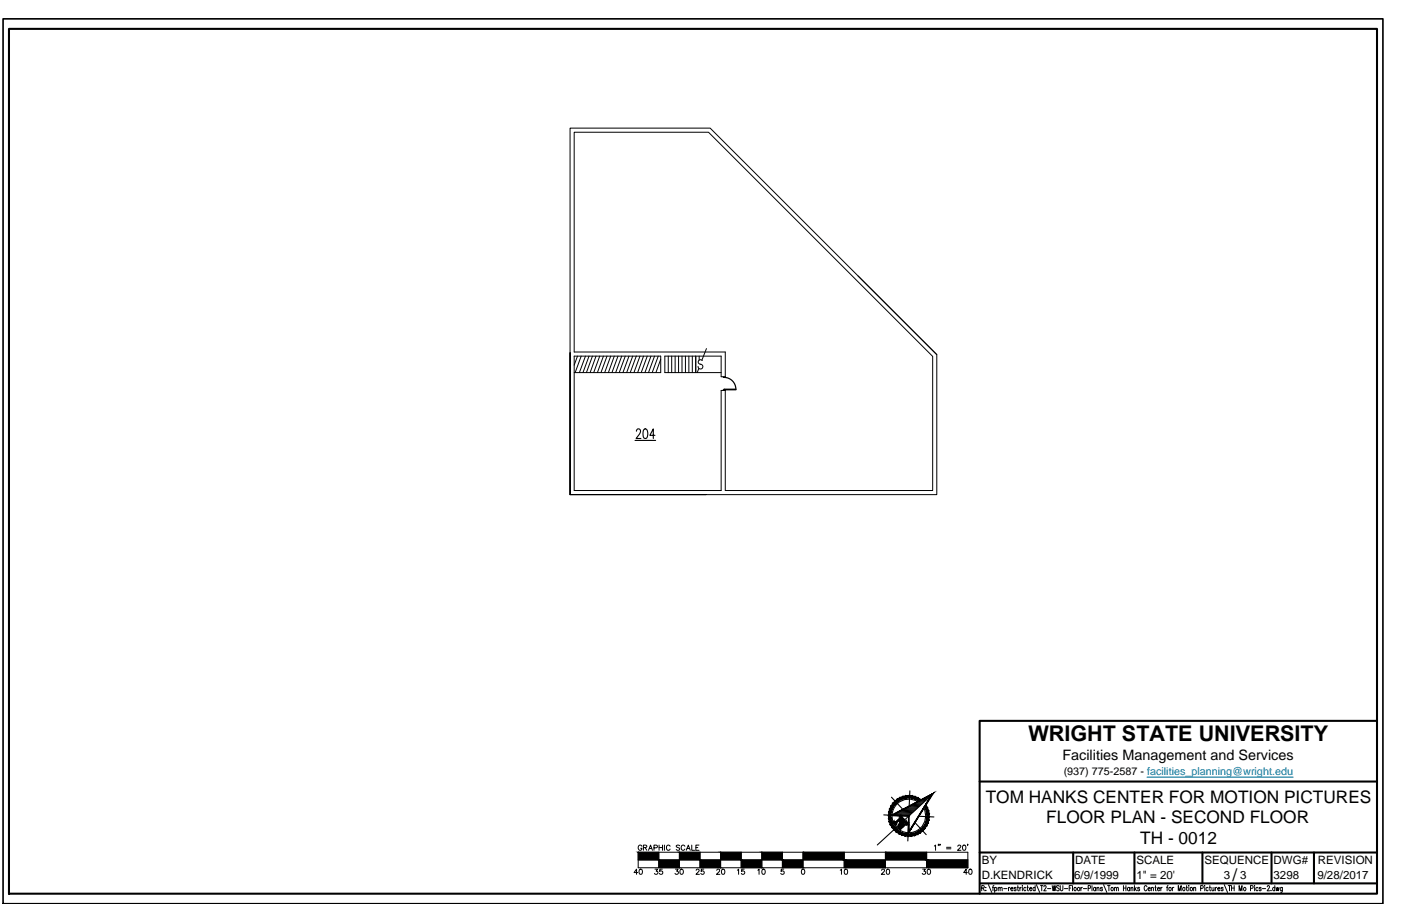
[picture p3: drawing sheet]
<svg xmlns="http://www.w3.org/2000/svg" width="432mm" height="279mm" viewBox="0 0 432 279" stroke-linecap="round" stroke-linejoin="round" font-family="sans-serif">
<!-- layer: A-EXISTING -->
<g fill="none" stroke="#000" stroke-width=".31">
<path d="M264.5 85.1l24.2 24.3v43.1h-113h41.9M175.7 108.8v43.7v-113h43.2l69.8 69.9M177 114.9h26.6v-5.1h-26.6v41.5h45.3v-30.9h1.2M206 109.8v5.1M207 109.8v5.1M208.1 109.8v5.1M209.1 109.8v5.1M210.2 109.8v5.1M211.3 109.8v5.1M212.3 109.8v5.1M213.4 109.8v5.1M214.4 109.8v5.1"/>
<path d="M215.4 113.6l-.5 1.3M215.5 109.8v1.3M216.4 111.2a.74 .74 0 0 0-1.2 .4 .74 .74 0 0 0 1 .8 .74 .74 0 0 1 .4 .9 .74 .74 0 0 1-.9 .5 .74 .74 0 0 1-.5-.8M217.7 107.5l-1.4 3.6M222.3 114.9h-17.4v-5.1h17.4v6.4h1.2M222.9 116.2v.2h.6v-.2M223.5 116.2v-7.6h-46.5v-67.8h41.4l69.1 69.1v41.4h-64v-30.9M222.9 120.4v-.2h.6v.2"/>
</g>
<!-- layer: A-DOOR -->
<path d="M223.2 116.4a3.6 3.6 0 0 1 3.6 3.6M223.2 120h3.6v.2h-3.6z" fill="none" stroke="#000" stroke-width=".38"/>
<!-- layer: HATCH -->
<g fill="none" stroke="#000" stroke-width=".31">
<path d="M178 109.8l-1 2.8M179.1 109.8l-1.8 5.1M180.4 109.8l-1.8 5.1M181.5 109.8l-1.8 5.1M182.6 109.8l-1.9 5.1M183.7 109.8l-1.8 5.1M184.8 109.8l-1.8 5.1M186 109.8l-1.9 5.1M187.1 109.8l-1.9 5.1M188.2 109.8l-1.8 5.1M189.3 109.8l-1.8 5.1M190.5 109.8l-1.9 5.1"/>
<path d="M191.6 109.8l-1.8 5.1M192.7 109.8l-1.8 5.1M193.9 109.8l-1.9 5.1M195 109.8l-1.9 5.1M196.1 109.8l-1.9 5.1M197.2 109.8l-1.8 5.1M198.3 109.8l-1.8 5.1M199.5 109.8l-1.9 5.1M200.6 109.8l-1.8 5.1M201.7 109.8l-1.8 5.1M202.9 109.8l-1.9 5.1M203.6 110.8l-1.4 4.1"/>
</g>
<!-- layer: ROOM-NUMBER -->
<path d="M195.7 135.8h6.4M196.1 133l.2-.4a.68 .68 0 0 1 .9-.1 .68 .68 0 0 1 .1 .9l-1.2 1.8h1.4M198.5 132.4l.5-.1a2.02 2.02 0 0 1 0 2.9h-.2a1.38 1.38 0 0 1-.6-1.7zM201.9 134.3h-1.6l1.1-2v2.9" fill="none" stroke="#000" stroke-width=".34"/>
<!-- layer: BORDER -->
<path d="M2.8 8.9h421.6v266.7h-421.6zM424.4 222.3h-122.5v53.3M301.9 241h122.5M301.9 262.9h122.5M302.1 272.4h122.3M330.8 262.9v9.5M349.6 262.9v9.5M370.6 262.9v9.5M391.9 262.9v9.5M405 262.9v9.5" fill="none" stroke="#000" stroke-width=".63"/>
<!-- layer: BORDER-NOTE -->
<g fill="none" stroke="#000" stroke-width=".31">
<path d="M302.6 273.9l.7-.2v-.4l-.7-.2v1.6M303 273.9l.4 .8M303.8 273.7h.1M303.8 274.5v.2zM304.6 272.8l1.1 2.4M305.9 273.7h.4M306.3 273.1l-.3 .3v1.3M306.5 273.9a.44 .44 0 0 1 .7 .2 .44 .44 0 0 1-.5 .5l-.2-.1M306.5 273.7v1.5M307.7 274l.2-.3h.3v1M307.7 273.7v1M308.2 274l.3-.3h.3l.1 1"/>
<path d="M309.3 274h1.1M310.8 273.7v1M311.2 273.7l-.4 .4M311.5 274.1h.7v-.3a.45 .45 0 0 0-.7 .3 .45 .45 0 0 0 .6 .5l.1-.1M313.2 273.9l-.3-.2-.3 .2 .5 .3v.4l-.3 .1-.2-.2M313.5 273.7h.4M313.7 273.1v1.3l.3 .3M314.3 273.7v1M314.8 273.7l-.5 .4M315.1 273.1v.2zM315.1 273.7v1M316.2 273.9a.44 .44 0 0 0-.7 .2 .44 .44 0 0 0 .6 .5l.1-.1"/>
<path d="M316.5 273.7h.4M316.7 273.1v1.3l.3 .3M317.3 274.1h.7l-.1-.3a.45 .45 0 0 0-.6 .4 .45 .45 0 0 0 .6 .4l.1-.1M319 273.9a.44 .44 0 0 0-.7 .2 .44 .44 0 0 0 .6 .5l.1-.1M319 273.1v1.6M319.4 272.8l1 2.4M320.7 273.1h.8M321.1 273.1v1.6M321.7 273.5l.3-.4 .4 .3-.7 1.3h.8M322.8 274h1.1M324.3 273.1l.3 1.6 .3-1.6 .2 1.6 .3-1.6M326.4 273.4l-.2-.3-.6 .3 .2 .3 .6 .4v.5l-.5 .1-.3-.2"/>
<path d="M326.8 273.1v1.1l.3 .5 .4-.2 .1-1.4M328.1 274h1M329.5 273.9h.5M330.3 273.1h-.8v1.6M330.6 273.1v1.6M333.1 273.7v1M333.6 273.7l-.5 .4M333.9 274h1M335.4 274l.7-.1v-.7l-.7-.1v1.6M336.6 273.1v1.6M337.7 273.9l-.1-.2a.47 .47 0 0 0-.6 .5 .47 .47 0 0 0 .6 .4l.1-.1M337.7 273.7v1"/>
<path d="M338.1 274l.2-.3h.3l.1 1M338.1 273.7v1M339.8 273.9l-.2-.2-.5 .2 .6 .3v.4l-.3 .1-.3-.2M340.1 272.8l1 2.4M341.3 273.1h.9M341.8 273.1v1.6M343.5 274l.3-.3h.2l.1 1M343.5 273.7v1M344.1 274l.3-.3h.2l.1 1M346.3 273.9h.7M346.3 273.1v1.6M347 273.1v1.6"/>
<path d="M348.2 273.9a.41 .41 0 0 0-.6 0 .41 .41 0 0 0 0 .5 .41 .41 0 0 0 .6 .1M348.2 273.7v1M348.6 274l.2-.3h.3l.1 1M348.6 273.7v1M349.6 273.1v1.6M349.9 274.1l.4 .6M350.2 273.7l-.6 .7M351.3 273.9l-.3-.2-.4 .2 .6 .3v.4l-.4 .1-.2-.2M353.5 273.5l-.2-.3a.8 .8 0 0 0-.8 .6 .8 .8 0 0 0 .5 .9l.5-.4M353.8 274.1h.7v-.3a.46 .46 0 0 0-.7 .4 .46 .46 0 0 0 .6 .4l.1-.1M354.9 274l.2-.3h.3l.1 1M354.9 273.7v1"/>
<path d="M356 273.7h.3M356.1 273.1v1.3l.3 .3M356.7 274.1h.7l-.1-.4a.47 .47 0 0 0-.6 .5 .47 .47 0 0 0 .6 .4l.1-.1M357.8 273.7v1M358.2 273.7l-.4 .4M359.6 273.7h.4M360 273.1l-.3 .3v1.3M361.3 273.7v1M361.8 273.7l-.5 .4M363.1 274.7v-1.6l.5 1.6 .4-1.6v1.6M365.6 273.7h.4M365.7 273.1v1.3l.3 .3"/>
<path d="M366.4 273.1v.2zM366.4 273.7v1M367.9 274l.3-.3h.3v1M367.9 273.7v1M370 274l.7-.1 .1-.6-.8-.2v1.6M371.3 273.1v.2zM371.3 273.7v1M372.4 273.9a.41 .41 0 0 0-.6 0 .41 .41 0 0 0 0 .5 .41 .41 0 0 0 .6 .1M372.7 273.7h.4M372.9 273.1v1.3l.3 .3M373.5 273.7l.1 .9 .3 .1 .3-.3M374.2 273.7v1"/>
<path d="M374.6 273.7v1M375 273.7l-.4 .4M375.3 274.1h.7l-.1-.3a.45 .45 0 0 0-.6 .4 .45 .45 0 0 0 .6 .4l.1-.1M377 273.9l-.3-.2-.3 .2 .5 .3v.4l-.3 .1-.2-.2M377.3 272.8l1 2.4M378.6 273.1h.8M378.9 273.1v1.6M379.6 273.9h.8M379.6 273.1v1.6M380.4 273.1v1.6M381.9 274.7v-1.6l.5 1.6 .4-1.6v1.6M385.4 274l.7-.1 .1-.6-.8-.2v1.6"/>
<path d="M386.7 273.1v.2zM386.7 273.7v1M387.7 273.9a.41 .41 0 0 0-.5 0 .41 .41 0 0 0 0 .5 .41 .41 0 0 0 .5 .1M388.7 273.9l-.2-.2-.4 .2 .5 .3v.4l-.3 .1-.2-.2M389.1 274h1M390.6 273.5l.2-.4 .5 .3-.8 1.3h.8M391.7 274.5l.1 .1M392.9 273.9a.41 .41 0 0 0-.6 0 .41 .41 0 0 0 0 .5 .41 .41 0 0 0 .6 .1M392.9 273.1v1.6M393.3 273.7l.2 1 .3-1 .2 1 .2-1M395.2 273.7v1.4h-.5M395.2 273.9a.44 .44 0 0 0-.7 .2 .44 .44 0 0 0 .6 .5l.1-.1"/>
<circle cx="331.4" cy="274.1" r=".46"/>
<circle cx="332.4" cy="274.1" r=".47"/>
<circle cx="342.8" cy="274.1" r=".47"/>
<circle cx="360.6" cy="274.1" r=".47"/>
<circle cx="364.9" cy="274.1" r=".47"/>
<circle cx="367.2" cy="274.1" r=".47"/>
<circle cx="383.6" cy="274.1" r=".46"/>
</g>
<!-- layer: NORTH -->
<g fill="#000" stroke="#000" stroke-width=".31">
<path d="M275.4 253.6l.5 .4zM275.6 253.9l.6 .4zM276 253.6l.1 .2zM277.2 254l1.2 .9-.9 .8zM277.6 251.6l.4 .4zM279.2 253.3l.4 .5zM279.3 253.7l.5 .4z"/>
<path d="M274.8 251.3l.2 .2 12.7-6.9zM275 251.5l12.7-6.9-.6 .6zM287.1 245.2l-7.3 12 7.9-12.6zM287.1 245.2l-7.3 12 .3-.8zM280 251.7l-.2 5.5 .3-.8zM280 251.7l.2-.2-.1 4.9zM274.9 251.5l5.1 .2 .2-.2zM274.9 251.3l5.3 .2h-5.3z"/>
<path d="M275.4 253.6l.2 .1zM275.4 253.6l.2 .1z"/>
<path d="M275.4 253.6l.2 .1zM275.4 253.6l.2 .1z"/>
<path d="M275.6 253.9l.6 .4zM275.7 253.9l.5 .4z"/>
<path d="M275.7 253.8l.3 .1zM275.7 253.8l.3 .1z"/>
<path d="M276 253.6l1.7-1.6zM276 253.7l1.8-1.7zM277.4 251.7l.4 .3zM277.4 251.7l.4 .3zM277.4 251.7l.2-.1zM277.6 251.6l1.1 1.2zM277.6 251.6l1.1 1.2zM278.7 252.8l-.4 1.8zM278.7 252.8l-.5 2.1zM278.3 254.6l-.1 .3 .9-.9zM278.2 254.9l1-.9z"/>
<path d="M275.9 247l.5 .5-1.2 .2zM275.2 247.7l.6 .5 .6-.7zM275.2 247.7l.6 .5-1.2 .4zM274.6 248.6l.7 .3 .5-.7zM274.6 248.6l.7 .3-1.1 .5zM274.2 249.4l.7 .3 .4-.8zM274.2 249.4l.7 .3-.9 .7zM274 250.4l.7 .1 .2-.8zM274 250.4l.7 .1-.9 .9zM274.7 250.5l-.9 .9h.7zM273.8 251.4h.7l-.6 1zM274.5 251.4l-.6 1 .7-.1zM273.9 252.4l.7-.1-.6 1zM274.6 252.3l-.6 1 .8-.2zM274 253.3l.8-.2-.4 1.2zM274.8 253.1l-.4 1.2 .7-.4zM274.4 254.3l.7-.4-.2 1.2zM275.1 253.9l-.2 1.2 .6-.4zM274.9 255.1l.6-.4v1.2zM275.5 254.7v1.2l.5-.5zM275.5 255.9l.5-.5 .2 1.2zM276 255.4l.2 1.2 .5-.6zM276.7 256l.3 1.1-.8-.5zM276.7 256l.3 1.1 .4-.6zM277.4 256.5l.5 1-.9-.4zM277.4 256.5l.5 1 .3-.6zM278.2 256.9l.7 .9-1-.3zM278.2 256.9l.7 .9 .1-.7zM279 257.1l.9 .8-1-.1zM279 257.1l.9 .8v-.7zM279.9 257.2l1 .7h-1zM279.9 257.2l1 .7-.1-.8zM280.8 257.1l1 .6-.9 .2zM280.8 257.1l1 .6-.2-.7zM281.6 257l1.2 .4-1 .3zM281.6 257l1.2 .4-.4-.7zM282.4 256.7l1.2 .2-.8 .5zM282.4 256.7l1.2 .2-.4-.6zM283.2 256.3h1.2l-.8 .6zM283.2 256.3h1.2l-.5-.6zM283.9 255.7l1.1-.2-.6 .8zM284.5 255.1l-.6 .6 1.1-.2zM284.5 255.1l1.1-.4-.6 .8zM285 254.4l-.5 .7 1.1-.4zM285 254.4l1-.5-.4 .8zM285.3 253.6l-.3 .8 1-.5zM285.3 253.6l1-.6-.3 .9zM285.6 252.8l-.3 .8 1-.6zM285.6 252.8l.8-.8-.1 1zM285.7 251.9l-.1 .9 .8-.8zM286.4 251v1l-.7-.1zM285.6 251.1l.1 .8 .7-.9zM286.2 250.1l.2 .9-.8 .1zM285.5 250.2l.1 .9 .6-1zM285.9 249.1l.3 1-.7 .1zM285.2 249.4l.3 .8 .4-1.1zM285.5 248.3l.4 .8-.7 .3zM284.8 248.7l.4 .7 .3-1.1z"/>
<path d="M275.4 253.6l.5 .4zM275.4 253.6l.5 .4zM275.4 253.6l.5 .4zM275.4 253.6l.6 .3z"/>
<path d="M275.4 253.6l.5 .4zM275.4 253.6l.5 .4zM275.4 253.6l.5 .4z"/>
<path d="M275.8 253.8l.2 .1zM275.8 253.8l.2 .1zM275.8 253.8l.2 .1zM275.8 253.8l.2 .1z"/>
<path d="M275.8 253.8l.2 .1zM275.7 253.8l.3 .1z"/>
<path d="M275.7 253.8l.3 .1zM275.7 253.8l.3 .1zM275.7 253.8l.3 .1zM275.7 253.8l.3 .1z"/>
<path d="M275.7 253.8l.3 .1zM275.6 253.7l.4 .2zM275.6 253.7l.4 .2zM275.6 253.7l.4 .2z"/>
<path d="M275.4 253.6l.6 .5zM275.4 253.6l.6 .5zM275.4 253.6l.6 .5zM275.4 253.6l.6 .5z"/>
<path d="M275.4 253.6l.6 .5zM275.4 253.6l.6 .5z"/>
<path d="M275.4 253.7l.6 .4zM275.4 253.7l.6 .4z"/>
<path d="M275.9 253.7l.1 .2zM275.9 253.7l.1 .2zM275.9 253.8l.1 .1zM275.9 253.8l.1 .1z"/>
<path d="M275.9 253.8l.1 .1zM275.8 253.8l.2 .1zM275.8 253.8l.2 .1zM275.8 253.8l.2 .1z"/>
<path d="M275.5 253.7l.5 .4zM275.5 253.7l.5 .4z"/>
<path d="M275.5 253.8l.6 .4zM275.5 253.8l.6 .4z"/>
<path d="M275.9 253.7l.2 .1zM275.9 253.7l.2 .1z"/>
<path d="M275.9 253.7l.1 .1zM275.9 253.7l.1 .1zM275.9 253.7l.1 .1z"/>
<path d="M275.6 253.8l.5 .4zM275.6 253.8l.5 .4z"/>
<path d="M276.1 254.3v.1zM276.1 254.3v.1zM275.4 253.6l.7 .8zM275.4 253.6l.7 .7zM275.4 253.6l.1-.1z"/>
<path d="M277.2 254l-.3 1.3 .6 .4zM276.9 255.3l.6 .4z"/>
<path d="M277.4 252.4l-1.3 1.4zM276 253.6l1.4-1.2-1.3 1.4zM276 253.6l.1 .2z"/>
<path d="M277.5 251.7l.8 .6zM277.5 251.7l.8 .6z"/>
<path d="M277.8 252l.9 .8zM277.8 252l.9 .8z"/>
<path d="M277.5 252.8l.8 2 .2-1.2zM277.5 252.8l.8 2-1.1-.8z"/>
<path d="M277.5 252.4l1 1.2 .1-.4zM277.5 252.4l1 1.2-1-.8z"/>
<path d="M277.7 252.1l.9 1.1 .1-.4zM277.7 252.1l.9 1.1-1.2-.8z"/>
<path d="M279 253.4l.2-.1zM279.2 253.3l.7 .8zM279.2 253.4l.7 .7z"/>
<path d="M279.1 254l-.7 .9zM278.3 254.8l.8-.8z"/>
<path d="M279.3 253.8l.2 .2zM279.3 253.8l.2 .2zM279.3 253.8l.2 .2zM279.3 253.8l.2 .2z"/>
<path d="M279.2 254l.1 .1zM279.1 254l.2 .1z"/>
<path d="M279.1 254l.2 .1zM279.1 254l.1 .1z"/>
<path d="M279.2 253.9l.1 .2zM279.2 253.9l.1 .2zM279.2 253.9l.1 .2zM279.2 253.9l.1 .2z"/>
<path d="M279.2 253.9l.1 .2zM279.2 253.9l.1 .2z"/>
<path d="M279.2 253.9l.2 .1zM279.2 253.9l.2 .1z"/>
<path d="M279.2 253.9l.2 .1zM279.2 253.9l.1 .1z"/>
<path d="M279.2 254.1l-1.8 1.8zM277.4 255.7l1.8-1.6zM276.9 255.3l.5 .6zM276.9 255.3l.5 .4zM277.5 252.6l-.6 2.7zM277.6 252.4l-.6 2.9zM277.6 252.4l-1.4 1.4zM276.1 253.7l1.5-1.3z"/>
<path d="M279.2 253.8l.2 .2zM279.2 253.8l.2 .2zM279.2 253.8l.2 .2zM279.2 253.8l.3 .2z"/>
<path d="M279.2 253.8l.2 .2zM279.2 253.8l.2 .2z"/>
<path d="M279.3 253.8l.2 .2zM279.3 253.8l.2 .2z"/>
<path d="M279.3 253.8l.2 .2zM279.3 253.8l.2 .2z"/>
<path d="M279.3 253.8l.2 .2zM279.3 253.8l.2 .2zM279.3 253.8l.2 .2zM279.3 253.8l.2 .2z"/>
<path d="M279.1 253.4l.5 .4zM279.1 253.4l.5 .4z"/>
<path d="M279.1 253.5l.5 .3zM279.1 253.5l.5 .3z"/>
<path d="M279.3 253.8l.3 .2zM279.3 253.8l.3 .2z"/>
<path d="M279.3 253.8l.3 .2zM279.3 253.8l.2 .2z"/>
<path d="M279.2 253.5l.5 .4zM279.2 253.5l.5 .4z"/>
<path d="M279.2 253.5l.6 .4zM279.2 253.5l.6 .4z"/>
<path d="M279.2 253.6l.6 .4zM279.2 253.6l.6 .4z"/>
<path d="M279.2 253.6l.6 .5zM279.2 253.6l.6 .5z"/>
<path d="M279.3 253.8l.5 .3zM279.3 253.8l.5 .3zM279.3 253.8l.5 .3zM279.3 253.8l.5 .3z"/>
<path d="M279.6 254l.2 .1zM279.6 254l.2 .1z"/>
<path d="M279.3 253.7l.5 .4zM279.3 253.7l.5 .4z"/>
<path d="M279.2 253.6l.7 .5zM279.2 253.6l.7 .5z"/>
<path d="M279.2 253.6l.7 .5zM279.2 253.6l.6 .5zM279.3 253.7l.5 .4z"/>
<path d="M283 246.1l.9 .5-.5 .6zM283 246.1l-.3 .6 .7 .5zM282.1 245.7l.9 .4-.3 .6zM282.1 245.7l-.2 .7 .8 .3zM281.2 245.4l.9 .3-.2 .7zM281.2 245.4l-.1 .7 .8 .3zM280.3 245.3l.9 .1-.1 .7zM280.3 245.3l-.1 .8h.9zM279.3 245.4l1-.1-.1 .8zM279.3 245.4l.1 .7h.8zM278.4 245.6l.9-.2 .1 .7zM278.4 245.6l.2 .7 .8-.2zM277.4 245.9l1-.3 .2 .7zM277.4 245.9l.4 .7 .8-.3zM276.6 246.4l.8-.5 .4 .7zM276.6 246.4l.4 .6 .8-.4zM275.9 247l.7-.6 .4 .6zM275.9 247l.5 .5 .6-.5z"/>
</g>
<path d="M275.7 253.7h.1M275.7 253.8h.1M275.8 253.8h.1M275.9 253.9v.1M275.9 254v.1M276 253.8v.1M276 254.1h-.1M279.2 253.4l-.1 .1M279.2 253.8l.1 .1M279.2 253.7l.1 .1M279.6 254h-.2M279.6 254h.1" fill="none" stroke="#000" stroke-width=".31"/>
<circle cx="276.1" cy="253.8" r=".17" fill="#000"/>
<g fill="none" stroke="#000" stroke-width=".34">
<path d="M272.4 251.3l4.7 .2M274.8 245.8l3.5 3.8 3.8 .2M275.3 251.2l5.1 .2M275.8 250.9l4.8 .2M276.3 250.7l4.6 .1M276.8 250.4l4.4 .2M277.1 254.4l-6.7 6.2M277.3 250.2l4.2 .1M277.8 249.9l4 .1M278.8 249.4l3.6 .1M279.2 249.1l3.5 .2M279.8 248.8l3.2 .2"/>
<path d="M280 254.6l-.2 4.7M280.4 243.9l-.2 4.7 3.1 .1M280.8 248.3l2.8 .2M281.3 248.1l2.5 .1M281.7 247.8l2.4 .1M282 253.6l3.5 3.8M282.3 247.6l2.1 .1M282.8 247.3l1.9 .1M282.9 247.2a5.2 5.2 0 0 0-7.9 3.3 5.2 5.2 0 0 0 5.8 6.3 5.2 5.2 0 0 0 3.9-7.6M283.1 251.7l4.7 .2M283.3 247.1h1.7M283.7 246.8l1.6 .1"/>
<path d="M284.2 246.5l1.4 .1M284.7 246.3h1.1M285.3 246l.8 .1M285.7 245.8h.7M286.2 245.5h.5M286.7 245.3h.3M287.2 245h.1M287.4 244.9l-8.7 8.1"/>
</g>
<!-- layer: Graphic Scale -->
<g fill="none" stroke="#000" stroke-width=".31">
<path d="M196.6 269.1h-1.2l.8-1.1v1.6M196.7 262.8h101.6v4.8h-101.6zM196.7 265.2h101.6M197.2 268.1a.79 .79 0 0 1 .9 .6 .79 .79 0 0 1-.6 .9l-.5-.3zM197.8 261a.59 .59 0 0 0-.6-.4 .59 .59 0 0 0-.5 .6v.4a.58 .58 0 0 0 .6 .6 .58 .58 0 0 0 .5-.6h-.3M198.3 261.4l.9-.1 .2-.4-.4-.3h-.7v1.6M198.8 261.4l.6 .8M199.9 262.2l.6-1.6 .6 1.6M200.1 261.7h.7M201.6 261.5l.9-.1 .1-.5-.4-.3h-.6v1.6M201.9 268h.8l-.5 .7a.53 .53 0 0 1 .6 .4 .53 .53 0 0 1-.5 .6 .53 .53 0 0 1-.6-.4M203 262.8v4.8"/>
<path d="M203.1 260.6v1.6M203.1 261.4h1.1M204.1 268h-.7l-.1 .7a.56 .56 0 0 1 .8 0 .56 .56 0 0 1-.1 .9 .56 .56 0 0 1-.8-.3M204.2 260.6v1.6M204.8 260.6v1.6M206.5 261a.56 .56 0 0 0-.6-.4 .56 .56 0 0 0-.5 .6v.4a.57 .57 0 0 0 .4 .6 .57 .57 0 0 0 .7-.4M208.2 268h.8l-.5 .7a.53 .53 0 0 1 .6 .4 .53 .53 0 0 1-.5 .6 .53 .53 0 0 1-.6-.4M209.4 262.8v4.8M209.5 260.8l-.4-.2-.7 .2 .1 .4 .9 .3v.6l-.6 .1-.4-.2M209.8 268.1a.73 .73 0 0 1 .8 .7 .73 .73 0 0 1-.8 .8l-.2-.6zM211.1 261a.59 .59 0 0 0-.7-.4 .59 .59 0 0 0-.5 .6v.4a.59 .59 0 0 0 .5 .6 .59 .59 0 0 0 .7-.4M211.5 262.2l.6-1.6 .6 1.6"/>
<path d="M211.8 261.7h.7M213.2 260.6v1.6h.9M214.5 261.4h.6M214.6 268.4l.3-.4h.3l.3 .5-1 1.1h1.1M215.4 260.6h-.9v1.6h.9M215.7 262.8v4.8M216.9 268h-.7l-.1 .7a.56 .56 0 0 1 .8 0 .56 .56 0 0 1-.1 .9 .56 .56 0 0 1-.8-.3M220.9 268.4l.3-.4h.3l.3 .5-1 1.1h1.1M222.1 262.8v4.8M222.6 268.1a.79 .79 0 0 1 .9 .6 .79 .79 0 0 1-.6 .9l-.5-.3zM227.3 268.4l.3-.4v1.6M228.4 262.8v4.8"/>
<path d="M229.4 268h-.8v.7a.56 .56 0 0 1 .8 0 .56 .56 0 0 1-.1 .9 .56 .56 0 0 1-.8-.3M233.6 268.4l.3-.4v1.6M234.8 262.8v4.8M235 268.1a.79 .79 0 0 1 .9 .6 .79 .79 0 0 1-.5 .9l-.5-.3zM241.1 262.8v4.8M241.6 268h-.8l-.1 .7a.56 .56 0 0 1 .9 0 .56 .56 0 0 1-.2 .9 .56 .56 0 0 1-.8-.3M247.2 268.1a.73 .73 0 0 1 .9 .7 .73 .73 0 0 1-.9 .8l-.2-.6zM247.5 262.8v4.8M259 268.4l.3-.4v1.6M260.2 262.8v4.8M260.4 268.1a.79 .79 0 0 1 .9 .6 .79 .79 0 0 1-.5 .9l-.5-.3zM271.7 268.4l.3-.4h.3l.3 .5-1 1.1h1.1"/>
<path d="M272.9 262.8v4.8M273.4 268.1a.79 .79 0 0 1 .9 .6 .79 .79 0 0 1-.6 .9l-.5-.3zM284.4 268h.8l-.5 .7a.53 .53 0 0 1 .6 .4 .53 .53 0 0 1-.5 .6 .53 .53 0 0 1-.6-.4M285.6 262.8v4.8M286 268.1a.73 .73 0 0 1 .8 .7 .73 .73 0 0 1-.8 .8l-.2-.6zM288 260.9l.3-.3v1.6M289.3 260.4h-.1h.1l-.1 .4M289.8 260.4h-.2h.2l-.2 .4M291.7 261.3h1.4M291.7 261.8h1.4M295.2 261l.3-.4 .6 .3-1 1.3h1.1M296.9 260.7a.79 .79 0 0 1 .9 .6 .79 .79 0 0 1-.6 .9l-.5-.3z"/>
<path d="M298.2 269.1h-1.2l.8-1.1v1.6M298.3 260.4l-.1 .4M298.8 268.1a.79 .79 0 0 1 .9 .6 .79 .79 0 0 1-.6 .9l-.5-.3z"/>
</g>
<g fill="#000" stroke="#000" stroke-width=".31">
<path d="M196.7 262.8l6.3 2.4v-2.4zM196.7 262.8l6.3 2.4h-6.3z"/>
<path d="M203 265.2l6.4 2.4v-2.4zM203 265.2l6.4 2.4h-6.4z"/>
<path d="M209.4 262.8l6.3 2.4v-2.4zM209.4 262.8l6.3 2.4h-6.3z"/>
<path d="M215.7 265.2l6.4 2.4v-2.4zM215.7 265.2l6.4 2.4h-6.4z"/>
<path d="M222.1 262.8l6.3 2.4v-2.4zM222.1 262.8l6.3 2.4h-6.3z"/>
<path d="M228.4 265.2l6.4 2.4v-2.4zM228.4 265.2l6.4 2.4h-6.4z"/>
<path d="M234.8 262.8l6.3 2.4v-2.4zM234.8 262.8l6.3 2.4h-6.3z"/>
<path d="M241.1 265.2l6.4 2.4v-2.4zM241.1 265.2l6.4 2.4h-6.4z"/>
<path d="M247.5 262.8l12.7 2.4v-2.4zM247.5 262.8l12.7 2.4h-12.7z"/>
<path d="M260.2 265.2l12.7 2.4v-2.4zM260.2 265.2l12.7 2.4h-12.7z"/>
<path d="M272.9 262.8l12.7 2.4v-2.4zM272.9 262.8l12.7 2.4h-12.7z"/>
<path d="M285.6 265.2l12.7 2.4v-2.4zM285.6 265.2l12.7 2.4h-12.7z"/>
</g>
<!-- layer: BORDER-NOTE -->
<path d="M353.5 239.7h45" fill="none" stroke="#007095" stroke-width=".34"/>
<!-- layer: VIEWPORT -->
<path d="M.9 5.8h425.3v272.9h-425.3z" fill="none" stroke="#000" stroke-width=".51"/>
<text font-size="6.7" x="317" y="228.5">WRIGHT STATE UNIVERSITY</text>
<g font-size="5.3">
<text x="303.8" y="247.5">TOM HANKS CENTER FOR MOTION PICTURES</text>
<text x="322.5" y="253.9">FLOOR PLAN - SECOND FLOOR</text>
<text x="351.4" y="260.3">TH - 0012</text>
<text x="379.9" y="271.8">/</text>
</g>
<text font-size="4.4" x="327.5" y="234.4">Facilities Management and Services</text>
<g font-size="3.5">
<text x="302.6" y="266.4">BY</text>
<text x="331.4" y="266.4">DATE</text>
<text x="350.3" y="266.4">SCALE</text>
<text x="371.2" y="266.4">SEQUENCE</text>
<text x="392.5" y="266.4">DWG#</text>
<text x="406.2" y="266.4">REVISION</text>
<text x="302.6" y="271.1">D.KENDRICK</text>
<text x="331.1" y="271.1">6/9/1999</text>
<text x="350.3" y="271.1">1&quot; = 20'</text>
<text x="377.2" y="271.1">3</text>
<text x="382.2" y="271.1">3</text>
<text x="392.5" y="271.1">3298</text>
<text x="406" y="271.1">9/28/2017</text>
</g>
<text font-size="3.3" x="327.8" y="238.9">(937) 775-2587 - facilities_planning@wright.edu</text>
</svg>
